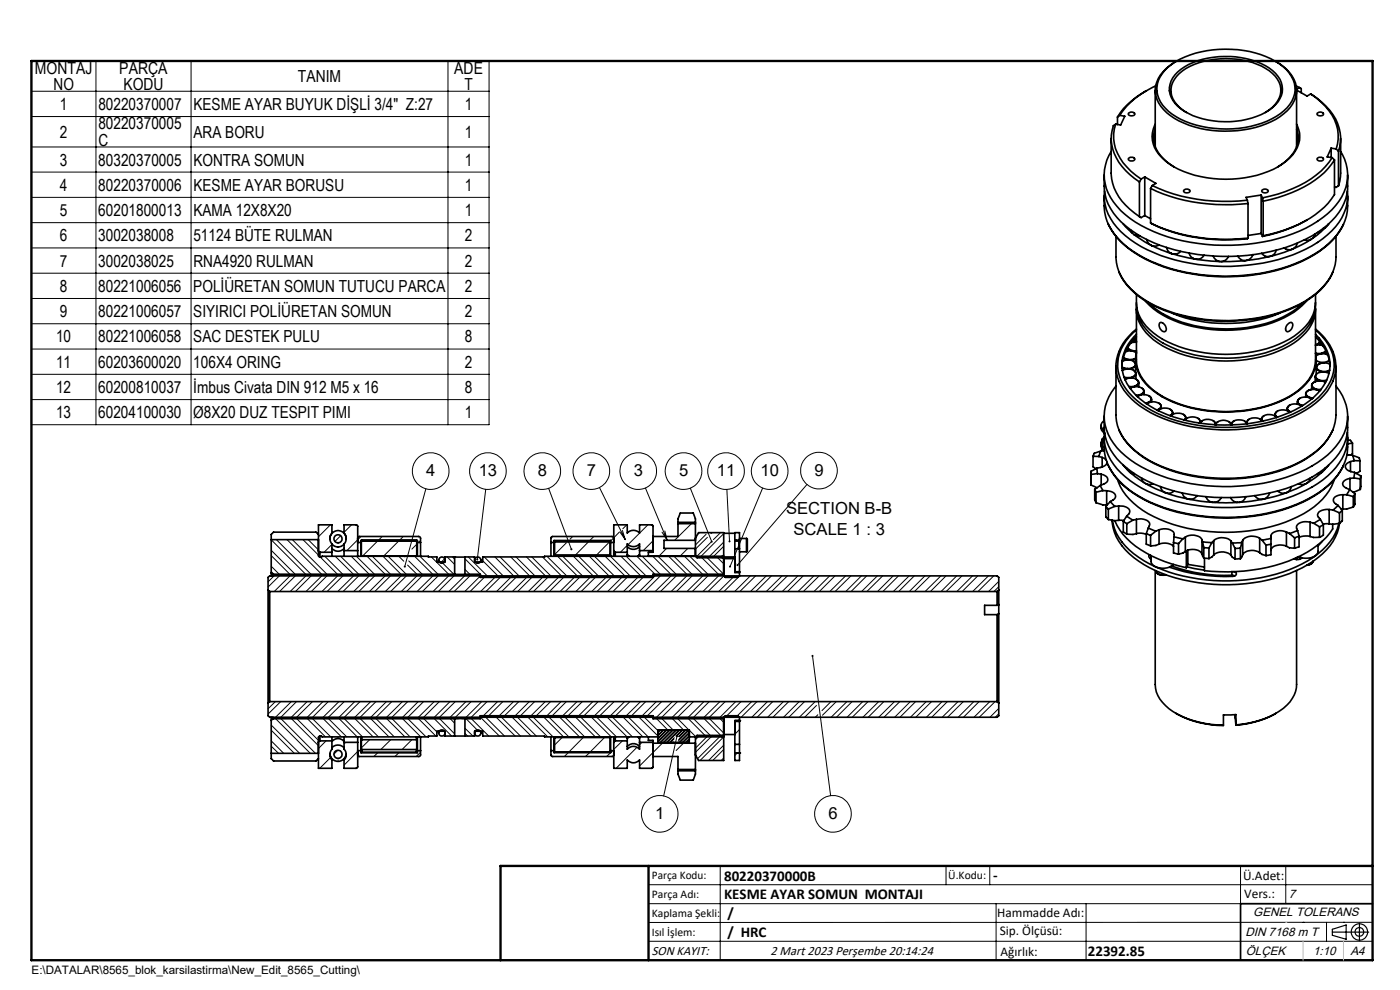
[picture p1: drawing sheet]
<svg xmlns="http://www.w3.org/2000/svg" width="297mm" height="210mm" viewBox="0 0 297 210" stroke-linecap="round" stroke-linejoin="round" font-family="sans-serif">
<g fill="none" stroke="#000" stroke-width=".35">
<path d="M243.2 19.3a16.5 16.5 0 0 0-6.1 5.5M245.1 19.2v11.9M245.1 18.2a17.4 17.4 0 0 0-7.6 6.3M247.8 14.3a19.5 19.5 0 0 1 13.5-3.8 17.9 17.9 0 0 1 11.6 4.3 5.6 5.6 0 0 1-.5 8.7 20.1 20.1 0 0 1-14.8 3.7 16.5 16.5 0 0 1-10.4-4.2 5.6 5.6 0 0 1 .6-8.7zM249.7 12.9a8.3 8.3 0 0 0-4.6 6 7.1 7.1 0 0 0 4.1 6.2 23.1 23.1 0 0 0 22.3-.3 6.7 6.7 0 0 0 3.5-6.5 8.2 8.2 0 0 0-4.6-5.4M249.8 15.3a16.4 16.4 0 0 1 12.3-3.2 13 13 0 0 1 9 4.1 4.6 4.6 0 0 1-1.1 6.6 17.7 17.7 0 0 1-14.8 2.4 9.8 9.8 0 0 1-6.7-4.6 4.6 4.6 0 0 1 1.3-5.3zM275 18.2l.7 .4M275.1 19.2v11.9M275.1 19.1l2.2 1.3 .8-.5M275.7 18.6l.3 .2v.9M275.7 18.6l-.6 .3M278.1 19.9a11.8 11.8 0 0 1 5.8 8.6l-.2 2.1-.2 1"/>
<path d="M278.1 19.9a13.6 13.6 0 0 1 6 7.3 7.8 7.8 0 0 1-.1 4.9M234.2 37.1a11.3 11.3 0 0 0 2 8.1 23.1 23.1 0 0 0 13 7.8 41.3 41.3 0 0 0 27.8-2.3 15.7 15.7 0 0 0 8.5-8.6 13.3 13.3 0 0 0 .4-5M235.7 29.4v7.3a10.9 10.9 0 0 0 5 8.5l1 .8M235.7 32.1a9.4 9.4 0 0 0 1.3 11.7 25.2 25.2 0 0 0 13.9 7.3 41.6 41.6 0 0 0 26.1-2.7 16.9 16.9 0 0 0 8.1-7.6 9 9 0 0 0-.7-8.7M236.7 26.3a8.8 8.8 0 0 0 2.3 9.1l.9 .9 2.2 1.7M236.7 26.3l-.5 .4a9.2 9.2 0 0 0 2.6 9.5l2.9 2.4M237.1 24.8v1.6M237.5 24.5l1.1 .2-.9 1.8-1-.2M237.5 24.5l-.4 .3M239.4 33.6a.72 .72 0 0 1 .7-.3 .72 .72 0 0 1 .6 .6 .72 .72 0 0 1-.7 .3 .72 .72 0 0 1-.6-.6zM239.4 24l.7-.2 .5 .1 .2 .3a.84 .84 0 0 1-1.4 0zM241.7 38.6v7.4"/>
<path d="M242.1 38l-.4 .6M242.9 37.5l2.3 1.4-.8 .5M242.9 37.5l-.8 .5M242.9 37.5v8.2M244.1 40a37.5 37.5 0 0 0 20.7 3.2M244.1 40v7.3M244.4 39.4a37.3 37.3 0 0 0 20.2 3.1M244.4 39.4l-.3 .6M245.1 26.3a5.8 5.8 0 0 0 1.4 7.2 18.6 18.6 0 0 0 12.2 4.5 21.3 21.3 0 0 0 14.2-3.9 6.1 6.1 0 0 0 2.2-7.8M245.1 27.4a6 6 0 0 0 2.4 6.9l1.6 1.1M251.7 23.9a5.4 5.4 0 0 1-3.2-5.7 7.5 7.5 0 0 1 4.9-4.6 18.5 18.5 0 0 1 15.1 .9 5.3 5.3 0 0 1 3.1 5.7 6.6 6.6 0 0 1-3.2 3.7M275.1 27.4a6 6 0 0 1-2.5 6.9l-1.6 1.1"/>
<path d="M279.4 24l.7-.2 .5 .1 .2 .3a.8 .8 0 0 1-1.4 0zM279.4 33.6a.72 .72 0 0 1 .8-.3 .72 .72 0 0 1 .5 .6 .72 .72 0 0 1-.7 .3 .72 .72 0 0 1-.6-.6zM282.4 31.4l1.1 .2M282.4 31.4l-.8 1.9 1 .1M282.4 31.4v2M282.6 33.4a18.5 18.5 0 0 1-9.9 7.2l-4.9 1.4M282.6 33.4l.5 .5M283.1 33.9a19.5 19.5 0 0 1-10.5 7.5l-4.6 1.3M283.1 33.9v7.4a19.3 19.3 0 0 1-10.5 7.5l-4.6 1.2M283.5 31.6l.5 .5M284 32.1v7.3M284 39.4l-.5 .3h-.4"/>
<path d="M284.4 29.4v7.3l-.2 1.7-.2 1M234.2 41.6a11.6 11.6 0 0 0 5 10.9 34.7 34.7 0 0 0 21 6.1 36.5 36.5 0 0 0 19.9-5.5 12.2 12.2 0 0 0 5.8-9.3v-2.2M234.3 40.5a10.6 10.6 0 0 0 4.4 9.5 31 31 0 0 0 17.2 6.3 38.9 38.9 0 0 0 22.4-4.1 15.1 15.1 0 0 0 7.2-8 8.7 8.7 0 0 0 .4-3.7M235.1 47.6a16.5 16.5 0 0 0 7.9 7.4 40.5 40.5 0 0 0 34.6-.3 16.3 16.3 0 0 0 7.4-7M236.7 50.1v4.4a10.6 10.6 0 0 0 5 8.3 31.8 31.8 0 0 0 18.9 5.2 31.1 31.1 0 0 0 18.4-5.6 10.1 10.1 0 0 0 4.4-7.9v-4.4M238.3 47.5l1.9 1.9M239.8 48.7l.2 .5 .6 .6M240.6 49.8l1.2 .2M240.6 49.8l3.5 2.2M242.9 45.7l-.8 .5-.4-.2M242.9 45.7l1.2 .7M243.3 50.8a1.7 1.7 0 0 0 1 1.3"/>
<path d="M244.1 47.3a37.5 37.5 0 0 0 20.7 3.2M244.1 47.3a35.9 35.9 0 0 0 20.5 3.4l.2-.2M244.3 52.1l4.4 1.8M245.9 52a1.72 1.72 0 0 1-1.6 .1M247.5 52.5a1.42 1.42 0 0 0 1 1.3h.1M250.5 53.3a1.72 1.72 0 0 1-1.8 .6M251.1 40.3a.7 .7 0 0 1 .8-.2 .7 .7 0 0 1 .5 .6l-.3 .2h-.6l-.4-.2zM252.2 53.7a2.03 2.03 0 0 0 1.2 1.2l.1 .1M255.4 54.1v.1a1.74 1.74 0 0 1-1.5 .8M257.4 54.3a1.66 1.66 0 0 0 1.3 1.1M260.6 54.4v.1a1.83 1.83 0 0 1-1.4 1M262.6 54.3a1.58 1.58 0 0 0 1.4 1h.1"/>
<path d="M264.6 42.5l.2 .7M264.8 43.2v7.3M265.8 54v.1a1.83 1.83 0 0 1-1.3 1.1M267.5 41.4l-3.2 .5 .3 .6M267.5 41.4l.3 .6M267.5 41.4v8.1M267.5 49.5l-2.7 .4M267.5 49.5l.3 .7M267.7 53.7a1.72 1.72 0 0 0 1.6 .7M267.7 40.3a.7 .7 0 0 1 .8-.2 .7 .7 0 0 1 .5 .6l-.4 .2h-.5l-.4-.2zM267.8 42l.2 .7M268 42.7v7.3"/>
<path d="M268 50l-.2 .2M270.8 53a1.69 1.69 0 0 1-1.2 1.4M272.4 52.6l1 .4 .7-.1M274.3 52.8l-1.8 .7-3.7 1a39.8 39.8 0 0 1-20.1-.6M275.2 51.6a1.8 1.8 0 0 1-.9 1.2M277.3 46.7l-.4 .2a32.9 32.9 0 0 1-9.1 3.3M278.1 50.8l-.8 .2-.6-.1M278.1 50.8l-3.8 2M279 49.6a1.78 1.78 0 0 1-.9 1.2M281.2 48.3l-2.8 2.3M281.8 47.5v.1a1.57 1.57 0 0 1-1.2 .9M281.9 47.5h-.1"/>
<path d="M282.7 57.7a14.5 14.5 0 0 1-7.7 7.3 36.9 36.9 0 0 1-30.3-.2 14.5 14.5 0 0 1-7.3-7M236.7 77.7v10.3a9.7 9.7 0 0 0 4.1 7.6 29.1 29.1 0 0 0 16.6 5.8 34.6 34.6 0 0 0 19.6-4.1 11.7 11.7 0 0 0 6.4-8.7v-10.9M237.4 74.5a8.8 8.8 0 0 0 2.5 10 27.1 27.1 0 0 0 15.9 6.4 35 35 0 0 0 21.2-3.9 11.8 11.8 0 0 0 6.2-7.8 8.1 8.1 0 0 0-.4-4.6M238 77.9l1.2 .4M238.1 76.7a2.27 2.27 0 0 1 2.7 .3 1.04 1.04 0 0 1-1.2 1.2l-.8-.1-.8-.3M238.2 78.6h-.1a2.19 2.19 0 0 1 2.8 .4 1.19 1.19 0 0 1-1.4 1.1l-1.1-.1M238.3 75.8l.4 .4 .7 .1M238.3 75.7a2.17 2.17 0 0 0 2.6 .3M238.8 74.6l1.1-.2 1.2 .4-.2-.1M239.1 73.9v.6M239.2 73.8l.3 .4 .7 .3M239.3 73.7l.2 .3 .7 .4h.9"/>
<path d="M240.3 74.5h.8M240.5 76.6l.4 .5M240.5 78.6a.72 .72 0 0 1 .5 .7 .72 .72 0 0 1-.6 .7l-.7 .2M240.7 71.8l.4 .6M240.9 77.5a1.59 1.59 0 0 1-1.5 .8M240.9 76.1l-1.3 .3M240.9 76.3v2.6M241 79.3v1.1M241.1 69.8a11.3 11.3 0 0 0-3.6 4.6M241.1 62.4a8.9 8.9 0 0 0 4.5 8.9 28.8 28.8 0 0 0 20.4 3.3 18.9 18.9 0 0 0 11.6-6.2 8.4 8.4 0 0 0 1.5-6M241.1 65.3a8 8 0 0 0 3.6 6.8 26.1 26.1 0 0 0 16.8 4.4 25 25 0 0 0 13.9-4.4 8.6 8.6 0 0 0 3.7-6.7M241.1 65.6v10.7a9.6 9.6 0 0 0 5.5 7.8 29.7 29.7 0 0 0 26.9 0 10.3 10.3 0 0 0 5.5-6.9l.1-11.6"/>
<path d="M241.1 74.9a7.8 7.8 0 0 0 3.5 7.9 25.9 25.9 0 0 0 17 4.5 23.7 23.7 0 0 0 14.8-5.2 7.7 7.7 0 0 0 2.7-7.2M241.1 70.9a8.3 8.3 0 0 0-.8 12.1 21.1 21.1 0 0 0 11.5 6.2 34.6 34.6 0 0 0 23.9-2.8 12.3 12.3 0 0 0 6.3-7.4 8.8 8.8 0 0 0-2.9-8.1M241.1 71.5a9 9 0 0 0-3.1 6.5M241.1 72.6l-1.2 .1M241.1 72.5l-.5-.6v.7M241.1 70a9.1 9.1 0 0 0-3.6 9.7 14.3 14.3 0 0 0 8 8 36.7 36.7 0 0 0 30.1-.5 13.7 13.7 0 0 0 7-7.3 8.7 8.7 0 0 0-2.7-9.2l-.8-.7M242.9 63.8a19.8 19.8 0 0 0 12.7 5.9 28.7 28.7 0 0 0 18.9-3.5l2.7-2.4M246 68.5a1.15 1.15 0 0 1 1.2 .4 1.15 1.15 0 0 1 .2 1.2 .73 .73 0 0 1-.8 .2 .73 .73 0 0 1-.5-.6l-.2-.7zM271.5 66.4a30.8 30.8 0 0 1-22.8 .1M273.3 68.7l.7-.3a1.17 1.17 0 0 1 .1 1.3 1.17 1.17 0 0 1-1.2 .6l-.2-.7zM276.5 64.2a21.5 21.5 0 0 1-13.4 5.4 26.8 26.8 0 0 1-17.8-4l-1.6-1.4M279 79.9v1.1"/>
<path d="M279 64.3a8.6 8.6 0 0 1-4 7.4 25.6 25.6 0 0 1-16.2 4.2 23.8 23.8 0 0 1-14.4-4.7 8.7 8.7 0 0 1-3.3-6.8M279 79.7a1.51 1.51 0 0 0 2.2 1.1l.2-.1M279.1 69.8l1.9 1.8 1.1 1.6 .7 1.3M279.1 71.5a9.3 9.3 0 0 1 3.1 6.2M279.2 78a1.95 1.95 0 0 0 2.8 .6M279.2 76.3v3.1M280 72.4l-.4 .5-.5 .3M280 73.2v-.7a1.17 1.17 0 0 1-.9 .7h.5l1 .1M280.9 77h-.2a1.44 1.44 0 0 0-1.5 .9M280.9 77h-.4a.93 .93 0 0 0-1.1 1.2 2.28 2.28 0 0 0 2.7 .3M280.9 77l.8 .1 .4 .2M281.3 74.4l-.5 .3-.7 .3-1-.1"/>
<path d="M281.3 74.5l-.7 .5h-1.5M281.4 74.6v.6M281.7 75.3a2.22 2.22 0 0 0-2.5 .2M281.9 79.2a2.03 2.03 0 0 0-2.8 .6 1.71 1.71 0 0 0 2.3 .8M282 76.4a2.36 2.36 0 0 1-2.8 0M231.9 96.8v2.2l.6 .4M231.9 96.8h1.2M232.7 99.3l.1 1.2M232.7 99.3l-1.3 .7M233.1 96.8l.7 .2M233.5 95.7l-.4 1.1M233.5 95.7l-1.4 .5-.2 .6"/>
<path d="M233.6 90.2a1.46 1.46 0 0 0 .7 1.7v.2M233.6 94v.6l.3 .6M233.8 97l.9 .6M233.8 97v2.1M233.9 93.3a1 1 0 0 0 0 1.4M233.9 93.1v2.2l.3 .3M233.9 93.1l.3 .1M234.2 89.2a1.13 1.13 0 0 0-.6 1.1 1.13 1.13 0 0 0 .7 1M234.2 88.3a11.8 11.8 0 0 0 5.6 11.6 34.4 34.4 0 0 0 19.6 5.6 35.2 35.2 0 0 0 21.2-5.8 12.2 12.2 0 0 0 5.3-8.4v-3M234.2 92.8a11.2 11.2 0 0 0 4.1 10 30.7 30.7 0 0 0 16.8 6.7 38.9 38.9 0 0 0 23.8-4.5 13.2 13.2 0 0 0 6.9-9l.1-3.2M234.2 92.7l-.3 .4M234.3 95.6l-.8 .1"/>
<path d="M234.3 91.7a10.7 10.7 0 0 0 4.5 9.5 30.2 30.2 0 0 0 15.4 6.1 39.7 39.7 0 0 0 24.1-4 14.1 14.1 0 0 0 7.4-8.9l.2-2.7M234.8 98.1a1.93 1.93 0 0 1-2.1 1.2M235.2 98.8a17.5 17.5 0 0 0 9 7.9 40.8 40.8 0 0 0 33.4-.8 16.8 16.8 0 0 0 7.4-7M236.7 81.9a9.5 9.5 0 0 0 .3 13.1 27.4 27.4 0 0 0 15.6 7.6 40.4 40.4 0 0 0 25.7-3.8 14.1 14.1 0 0 0 7.4-8.9 9.7 9.7 0 0 0-2.3-8M237.4 91.3a14.6 14.6 0 0 0 7.4 7 36.8 36.8 0 0 0 30.3 .2 15 15 0 0 0 7.6-7.2M238.3 98.7l.9 1M238.5 80.1l1 .1M238.8 80.5h-.1a2.01 2.01 0 0 1 2.8 .6 1.54 1.54 0 0 1-2 .9M239 99.3a1.73 1.73 0 0 0 1.6 1.2M239.7 82.4a2.15 2.15 0 0 1 2.9 .4 1.11 1.11 0 0 1-1.3 1h-.3M239.9 82.3l-.2 .1M241.1 80.5a.76 .76 0 0 1 .5 .8 .76 .76 0 0 1-.7 .6l-.3 .1"/>
<path d="M241.5 84l-.2 .1a2.2 2.2 0 0 1 2.8 .2 .89 .89 0 0 1-1 1.2h-.1M241.6 81.2v.8M242.2 82.3a.71 .71 0 0 1 .5 .7 .71 .71 0 0 1-.5 .7l-1.1 .3M242.7 83v.7M243.5 85.5l-.2 .2a2.2 2.2 0 0 1 2.9 .2 .87 .87 0 0 1-.7 1.1M243.8 84l.1 .1a.72 .72 0 0 1 .4 .7 .72 .72 0 0 1-.7 .6l-.5 .2M244.3 84.7v.6M245.9 85.5a.79 .79 0 0 1 .4 .9 .79 .79 0 0 1-.7 .6M246 86.8l-.3 .3a2.1 2.1 0 0 1 3 .2 .76 .76 0 0 1-.5 .9M246.3 86.2v.5M248.3 86.8v.1a.7 .7 0 0 1 .5 .7 .7 .7 0 0 1-.5 .6M248.4 88.3a2.16 2.16 0 0 1 3.1 0v.5l-.3 .3"/>
<path d="M248.8 87.6v.3l-.4 .3M251.1 87.9l.1 .1a.7 .7 0 0 1 .1 1.1M251.4 89.1a2.03 2.03 0 0 1 3.1 .1l-.1 .5M251.6 88.6v.3M251.8 88.7l-.4 .4M254.1 88.7a.76 .76 0 0 1 .4 1M254.6 89.8a1.95 1.95 0 0 1 3.2 0v.3M254.6 89.4v.2M255.1 89.2l-.5 .6M257.4 89.2l.3 .3 .1 .6M257.9 89.9v.2M258 90.1a1.81 1.81 0 0 1 2.9-.5l.2 .6"/>
<path d="M258.4 89.5l-.4 .3-.1 .3M260.7 89.5l.4 .3 .1 .4M261.7 89.4l-.4 .4-.1 .4v-.2M264.1 89.4l.4 .5M264.5 89.9a1.93 1.93 0 0 0-3.2-.2v.4M264.5 89.6v.2M265 88.9a.71 .71 0 0 0-.4 1M267.6 88.9v.2M267.7 89.4a1.95 1.95 0 0 0-3.1 .1l.1 .4M268.1 88.2l-.1 .1a.68 .68 0 0 0-.2 1.1l-.5-.5M270.4 88.2l.4 .3M270.5 87.9v.4"/>
<path d="M270.8 88.6a2.09 2.09 0 0 0-3.1 0l.2 .7M271 87.2a.71 .71 0 0 0-.5 .6 .71 .71 0 0 0 .4 .7M273 86.7v.4M273.3 87.2l.3 .3M273.6 86l-.2 .1a.76 .76 0 0 0-.3 .8 .76 .76 0 0 0 .6 .5M273.6 87.5a2.05 2.05 0 0 0-3.1 .3l.2 .5 .3 .2M275.2 85.2v.5M275.8 84.5h-.1a.84 .84 0 0 0-.4 1 .84 .84 0 0 0 1 .6M275.9 86l.3 .2M276.1 86.2a2.07 2.07 0 0 0-2.9 .3 .78 .78 0 0 0 .6 .9M277 83.5v.7M277.9 84.4l.4 .2a2.34 2.34 0 0 0-2.9 .3 .92 .92 0 0 0 1 1.1"/>
<path d="M278.3 81.8v.8M279.4 82.7h-1.4a.85 .85 0 0 0-1 .7 .85 .85 0 0 0 .8 1l.6 .1M280 83a1.94 1.94 0 0 0-2.9 .4 1.22 1.22 0 0 0 1.4 1M280.4 80.8h-1a.88 .88 0 0 0-1 .5 .88 .88 0 0 0 .2 1l.7 .3 .9 .1M280.4 80.8a1.56 1.56 0 0 0-2.1 .9 1.54 1.54 0 0 0 1.9 .9M280.4 80.8l.8 .3M281.1 99.3a1.73 1.73 0 0 1-1.6 1.2M281.9 98.7l-1 1M285.7 96.4l1.2 .2M285.9 93.3l.6 .1 .4 .6M286.5 97.9a.99 .99 0 0 0-1 .7 .99 .99 0 0 0 .3 1.1l1.6 .5M286.5 97.9v2.1"/>
<path d="M286.9 94v2.3l-.3 .2M286.9 94l-1 .1M286.9 96.6l.3 1.1M286.9 96.6l1.5 .5 .1 .6M287.2 97.7l-.7 .2M287.2 97.7h1.3M288.5 97.7v2.3l-.7 .4M57.5 114.5h10.1M67.6 116.8v.2l.3 .1M67.6 113.4l-.6-.5h-9l-.5 .5v8.1M67.9 118.1l.5-.1h22.5v.1h1.8v1.1h1.7v-1.1h2M67.9 117.1v1"/>
<path d="M67.9 117.1h2.5M70.4 115.4a1.68 1.68 0 0 0 2.6 0M70.4 113.1a1.68 1.68 0 0 1 2.6 0M70.4 116.3a1.68 1.68 0 0 0 2.6 0M70.4 117.1v.9M70.4 113.1a1.76 1.76 0 0 0 0 2.3M70.4 113.1l-.3 .5-.1 .7M70.4 113.1h.1M70.4 113.1v-1.8h-2.8v6.6l.3 .2M70.4 115.4v1.7M73 113.1v-1.8l2.8 .1 .1 5.4M73 116.8v1.2"/>
<path d="M73 113.1a1.66 1.66 0 0 1 0 2.3M73 113.1l.4 .7v.5M73 113.1h.1M73 116.8h2.9M73 115.4v1.4M75.9 114.2l.1-.3 .2-.1h12.6l.4 .3v1M75.9 116.8v1.2M75.9 115.1h.7M76.6 115.1v2.9M76.6 115.1v-.5h11.9v.5M76.7 117.9v.1M76.7 117.9h.1"/>
<path d="M76.7 114.6v3.4M76.7 114.7v.1M76.7 114.6v.1M76.7 117.9h11.7M88.4 114.6v3.4M88.4 117.9h.1M88.4 114.7v.1M88.4 114.6v.1M88.5 115.1v2.9M88.5 115.1h.7M89.2 115.1v2.9M93.1 118.8v.4"/>
<path d="M96.4 118.1h2.2M96.4 118.1v3.7M98.6 118.1h2.1v1.1h1.7v-1.1l50.8-.1 .3 .3M98.6 118.1v3.7M102 118.8v.4M116.9 115.1v2.9M116.9 115.1h.6M117.5 115.1v2.9M117.5 115.1v-.5h12v.5M117.7 117.6v.1M117.7 117.6v.4M117.7 114.8v.2"/>
<path d="M117.7 115v2.6M117.7 117.7v.3M117.7 114.8h11.7M117.7 115h11.7M117.7 117.7h11.7M129.4 114.8v.2M129.4 115v2.6M129.4 117.7v.3M129.4 117.6v.1M129.4 117.6v.4M129.5 115.1v2.9M129.5 115.1h.7"/>
<path d="M130.2 114.2l-.1-.3-.2-.1h-12.7l-.3 .3v1M130.2 116.8l.3 .3M130.2 116.8v1.2M130.2 116.8v-5.5h2.9v1.8a1.79 1.79 0 0 1 2.6 0v-1.8h2.6l.2 .2v5.6h-1v.9M130.5 117.1v.9M130.5 117.1h2.6M133.1 115.9a1.75 1.75 0 0 0 2.6 0M133.1 117.6l.4 .4M133.1 117.1v.9M133.3 117.9l-.1 .1M135.4 117.9l.2 .1M135.7 117.6l-.4 .4"/>
<path d="M135.7 116.8v1.2M135.7 116.8v-1.4a1.79 1.79 0 0 1-2.6 0v1.7M135.7 116.8h2.8M138.5 113.8h5.3v-3.7l.5-1.3h2.8l.4 1.3v7.9l.4 .3h5.3l.3-.3M143.8 111.1h3.7M143.8 110.8h3.7M147.5 114.2l.7-1.2h5.3v5M147.5 114.6h-6.6v1.7h6.6M153.5 118v.3M153.5 113.1h2.4M153.5 118.1h2.4M153.5 118.5h2.4"/>
<path d="M155.9 114.6h.1M155.9 114.6v-1.6h1v3.4M155.9 114.6v1.8M155.9 114.8h.9M155.9 116.4v5.1h1M155.9 116.4h1M155.9 114.6h1M156.8 114.8v1.6M156.9 114.8h-.1M156.9 114.2h1.5M156.9 117h1.5M156.9 116.4v5.8l-.4 .3h-2.6l-.4-.3v-3.9"/>
<path d="M158.4 114.2l.1 .1v2.6l-.1 .1M158.4 114.2v2.8M231.4 100v.6l1.4-.1M231.4 102.2v.7M231.4 102.9l1.3 .6M231.4 100v2.9M232.2 103.8l.3 .6M232.2 103.8v2.2l.3 .6M232.5 106.6l1.5 .5h.8M232.5 104.4v2.2M232.8 100.5l.8 .1M233.4 103l.6 1.1"/>
<path d="M233.4 103l-1.2 .8M233.6 100.6a1.14 1.14 0 0 1 1.1 .5 1.14 1.14 0 0 1 .1 1.2l-1.4 .7M233.6 100.6v2.3M234 104.1h.8M234 104.1l-1.5 .3M234.6 107.4l.5 .6M234.6 107.4v2.2l.5 .6M234.8 104.1a1.72 1.72 0 0 1 1.9 1.2 1.44 1.44 0 0 1-1.2 1.1M234.8 104.1v3M234.8 107.1h.1M235.1 110.2l1.4 .2M235.1 108v2.2"/>
<path d="M235.5 106.4l1 1M235.5 106.4l-.9 1M235.9 110.3a11.4 11.4 0 0 0 5.6 8.7 34.7 34.7 0 0 0 21.1 5 31.1 31.1 0 0 0 17-5.7 11.1 11.1 0 0 0 4.6-7.3M236 110.4a12.6 12.6 0 0 0 6.7 8.5 37 37 0 0 0 23.2 3.9 28.2 28.2 0 0 0 14.7-6.1 10.6 10.6 0 0 0 3.4-5.7M236.5 110.4a15.1 15.1 0 0 0 7.9 7.6 30.3 30.3 0 0 0 7.3 2.4M236.5 107.4l-1.4 .6M237.3 107.3a2.28 2.28 0 0 1 2.3 .9 1.19 1.19 0 0 1-.6 1.3M237.3 110.4h1.1M237.3 107.3l-.8 .1M237.3 107.3v3.1M237.3 110.4h-.8M238.3 110.6l.7 .5"/>
<path d="M238.3 110.6v2.2l.7 .5M239 109.5l1.3 .8M239 109.5l-.7 1.1M239 111.1v2.2M239.8 100.3l3.1 2.2M240.3 110.3l-1.3 .8M241.1 110.2a2.57 2.57 0 0 1 2.8 .8v.3l-.3 .7M241.1 113.2a3.2 3.2 0 0 1 2.1 .1M241.1 110.2v3M241.1 110.2l-.8 .1M241.1 113.2l-.8 .2-1.3-.1M242.2 101.4l.3 .8 .6 .4"/>
<path d="M243.1 102.6a1.68 1.68 0 0 0 1.6 0M243.1 102.6l2 1 2.3 1M243.2 113.2l.9 .4M243.2 113.2v2.2l.9 .4M243.6 112l1.6 .7M243.6 112l-.4 1.2M243.9 117.7l-.1 .1a.51 .51 0 0 0 .4 .7M244.1 113.6v2.2M244.2 117.9v1.2a1.97 1.97 0 0 0 2.3 1.4h.5a2.7 2.7 0 0 0 1.9-.8M244.2 118.4l-.3 .1M245.2 112.7l-1.1 .9M245.9 112.4a2.61 2.61 0 0 1 3.2 .7v.8"/>
<path d="M245.9 115.4a2.72 2.72 0 0 1 3.1 .5M245.9 112.4l-.7 .3M245.9 112.4v3M245.9 115.4l-.7 .3-1.1 .1M246.2 103.2l.2 .6 .8 .7M247.4 104.6l2.2 .7 5.1 1 4.1 .3h4.1a35.1 35.1 0 0 0 9.9-2M247.4 104.6h.1M249 115.1l1 .2M249 115.1v2.2l1 .2M249.1 113.9l1.8 .4M249.1 113.9l-.1 1.2M249.1 104.1a1.67 1.67 0 0 1-1.7 .5"/>
<path d="M250 115.3v2.2M250.8 104.6l.3 .7 .9 .6M250.9 114.3l-.9 1M251.5 113.9a2.66 2.66 0 0 1 3.5 .6M251.5 117a2.66 2.66 0 0 1 3.5 .5M251.5 113.9l-.6 .4M251.5 113.9v3.1M251.5 117l-.6 .3-.9 .2M251.7 116.8v3.6M252 116.7v3M252 119.7l3.5 .6M252 119.7l-.3 .7"/>
<path d="M254 105.1a1.66 1.66 0 0 1-1.7 .8M255 114.5l.1 .5M255 117.5l.4 .9M255 114.5v3M255.1 115l2 .1M255.1 115l.3 1.2M255.4 116.2h1.1M255.4 118.4l1.1 .1M255.4 116.2v2.2M255.8 105.4l.4 .6 1 .6M256.5 116.2v2.3M257.1 115.1l-.6 1.1"/>
<path d="M257.5 114.7a2.78 2.78 0 0 1 3.6 .1M257.5 117.7a2.78 2.78 0 0 1 3.6 .1M257.5 114.7l-.4 .4M257.5 117.7l-1 .8M257.5 114.7v3M259.1 105.5a1.66 1.66 0 0 1-1.5 1.1M261.1 105.5l.6 .8 .8 .3M261.1 114.8v3M261.1 114.8l.3 .4M261.1 117.8l.3 .4 .6 .4M261.4 115.2l.6 1.1M262 116.3v2.3"/>
<path d="M263.1 116.3h-1.1M263.1 118.5l-1.1 .1M263.1 116.3v2.2M263.5 115.1l-2.1 .1M263.5 115.1l-.4 1.2M263.6 114.6l-.1 .5M263.6 117.6l-.5 .9M263.6 114.6v3M264.3 105.4a1.77 1.77 0 0 1-1.3 1.2M266.2 105.1l.6 .6 1 .2M267.2 114.2a2.79 2.79 0 0 0-3.6 .4M267.2 117.2a2.79 2.79 0 0 0-3.6 .4"/>
<path d="M267.2 114.2l.5 .4M267.2 114.2v3M267.2 117.2l.5 .4 .9 .3M267.7 114.6l.9 1M268.6 115.6v2.3M269.3 104.6a2.03 2.03 0 0 1-1.1 1.3M269.6 114.2l-1.9 .4M269.6 115.4l-1 .2M271 104.1l.2 .2a1.77 1.77 0 0 0 1.5 .3M272.7 104.6h.1M272.9 112.8a2.71 2.71 0 0 0-3.2 .6l-.1 4.3-1 .2M272.9 115.9a2.71 2.71 0 0 0-3.2 .6l-.1 .3"/>
<path d="M272.9 112.8l.6 .4M272.9 112.8v3.1M272.9 115.9l.6 .3 1.1 .1M273 104.5l-.2 .1M273.5 113.2l1.1 .9M274 103.2a1.78 1.78 0 0 1-1 1.3M274.6 114.1v2.2M275.1 118.3v.4M275.3 112.6l-1.8 .6M275.3 112.6l.3 1.1M275.6 113.7l-1 .4M275.6 113.7v2.3l-1 .3"/>
<path d="M275.7 118.2v.4M275.9 118.2l.3 .2M276.3 118.3l-.7 .4-1.1-.2M277 102.6l-1.9 1-2.1 .9M277.4 119.8a1.16 1.16 0 0 0 1.1-.7 1.21 1.21 0 0 1-1.3 .8M277.9 110.8a2.25 2.25 0 0 0-2.9 1l.3 .8M277.9 113.8l-1.4-.1-.9 .3M277.9 110.8l.8 .2M277.9 110.8v3M277.9 113.8l.8 .2h1.2M278 101.4a1.76 1.76 0 0 1-2.5 1.2M278.7 111l1.2 .8"/>
<path d="M279.6 115.6v1.5a2.83 2.83 0 0 1-3.6 1.2l-.5-.2-.9 .5M279.9 111.8v2.2M280.1 110.2l-1.4 .8M280.1 110.2l.6 1.1M280.4 100.3l-3.1 2.2M280.5 114.8l-.9 1M280.7 111.3l-.8 .5M280.7 111.3v2.2l-.8 .5M282 108.1h-1a1.26 1.26 0 0 0-1.5 1.4l.6 .7M282 111.1l-1.3 .1M282 108.1l.8 .1M282 108.1v3"/>
<path d="M282.7 111.2v1a19.9 19.9 0 0 1-10.8 7.3 39.7 39.7 0 0 1-16.4 1.6v-2.7M282.8 108.2l1.4 .6M283.1 101.8a13.9 13.9 0 0 1-7.8 7.8 36.6 36.6 0 0 1-31.7-.6 13.6 13.6 0 0 1-6.5-7.2M283.8 107.2l-1 1M283.8 107.2l1 1M284.2 111l-1.4 .2-.8-.1M284.2 108.8v2.2M284.8 108.2l-.6 .6M284.8 108.2v2.3l-.6 .5M284.9 104.9l-.6 .1a1.18 1.18 0 0 0-1.3 1.6l.8 .6M284.9 104.9h.8M284.9 104.9v3.1"/>
<path d="M285.7 104.9l1.4 .4M286.3 103.8l-.6 1.1M286.3 103.8l1.1 .9M286.4 101.5a1.38 1.38 0 0 0-1.5 1.3 2.05 2.05 0 0 0 1.4 1M286.4 101.5v2.4M287.1 107.6l-1.4 .4h-1.2M287.1 105.3v2.3M287.2 101.4l-.8 .1M287.2 101.4l1.4 .2M287.4 100.2l-.2 1.2M287.4 100.2l1.3 .8M287.4 104.7l-.3 .6"/>
<path d="M287.4 104.7v2.3l-.3 .6M288.6 103.8l-1.5 .6M288.6 101.6v2.2M288.7 101l-.1 .6M288.7 101l-.1 2.8M56.9 125.2v23.9M56.9 125.2v-2.7l.3-.3h154.3l.4 .3v2.7M56.9 125.2l.3 .3M57.2 125.5v23.3M57.2 125.5h154.3M57.5 121.5v.7M57.5 121.5l.4 .3"/>
<path d="M57.9 121.8v.4M57.9 121.8h38.5M96.4 121.8h2.2M98.6 121.8h3.3v.7h36.6v-.7h15M155.9 121.3h1M156.9 121.3h.1M211.5 128.4h-2.6v2h2.6M211.5 130.4v18.4M211.5 125.5v2.9M211.7 128.3l.2 .1v1.8M211.9 130.2v18.9M211.9 125.2v3l-.4 .2"/>
<path d="M211.9 130.2l-.4 .2M211.9 125.2l-.4 .3M245.1 121v24.2a6.6 6.6 0 0 0 2.9 5.1 20 20 0 0 0 11.5 3.5M245.3 121.1a1.46 1.46 0 0 0 2.1 .8M245.3 121.1a1.41 1.41 0 0 0 1.9 .8M245.3 121.1h.1M248.1 120.3a35.3 35.3 0 0 0 13.7 1.9l.5-.3v-.2l-.6-.5M248.6 120a31.9 31.9 0 0 0 12.7 2M251.7 120.2l3.8 .8M261.3 122l.6 .2M261.3 121.2v.8M275.1 121v24.2a7.5 7.5 0 0 1-4.6 6.2 20.9 20.9 0 0 1-8.3 2.4"/>
<path d="M56.9 149.1v2.7l.3 .3h154.3l.4-.3v-2.7M57.2 148.8l-.3 .3M57.2 148.8h154.3M57.5 152.1v.7M57.5 152.8v8.1l.5 .5h9l.6-.5M57.5 159.8h10.1M57.9 152.1v.4M57.9 152.5h38.5M57.9 152.5l-.4 .3M67.9 157.2l-.3 .3M67.9 156.1l.5 .2h22.5v-.2h1.8v-1h1.7v1h2M67.9 156.1l-.3 .2v6.7h2.8v-1.8"/>
<path d="M67.9 156.1v1.1M67.9 157.2h2.5M70 159.9a1.72 1.72 0 0 0 1.6 1.6 1.72 1.72 0 0 0 1.8-1.5M70.4 158.6a1.75 1.75 0 0 1 2.6 0M70.4 157.3a1.68 1.68 0 0 1 2.6 0M70.4 156.3v.9M70.4 157.2v1.7a1.76 1.76 0 0 0 0 2.3M70.4 157.1l.1 .1M73 156.3v1.2M73 157.5v1.4a1.66 1.66 0 0 1 0 2.3M73 157.1v.1M73 157.5h2.9"/>
<path d="M75.9 157.5v5.2l-.2 .2-2.7 .1v-1.8M75.9 156.3v1.2M75.9 159.2h.7M76.6 156.3v2.9M76.6 159.2v.5h11.9v-.5M76.7 156.3h.1M76.7 158.9v.7M76.7 158.9v.1M76.7 156.3v.7M76.7 157v1.9M76.7 156.9v.1M76.7 159v.6"/>
<path d="M76.7 156.3v.6M76.7 159.6h11.7M76.7 156.9h11.7M76.7 159h11.7M88.4 156.9v.1M88.4 159v.6M88.4 156.3v.6M88.4 156.3h.1M88.4 158.9v.7M88.4 158.9v.1M88.4 156.3v.7M88.4 157v1.9"/>
<path d="M88.5 156.3v2.9M88.5 159.2h.7M89.2 159.2v1l-.3 .3h-12.7l-.3-.4M89.2 156.3v2.9M93.1 155.1v.4M96.4 152.5h2.2M96.4 156.1h2.2M96.4 152.5v3.6M98.6 152.5h3.3v-.7h36.6v.7h15M98.6 156.1h2.1v-1h1.7v1h13.1v.2h24.1M98.6 152.5v3.6M102 155.1v.4"/>
<path d="M116.9 159.2v1l.3 .3h12.7l.3-.4M116.9 156.3v2.9M116.9 159.2h.6M117.5 156.3v2.9M117.5 159.2v.5h12v-.5M117.7 159.4v.1M117.7 156.3v.3M117.7 156.6v2.8M117.7 156.4v.2M117.7 156.3v.1M117.7 159.5h.1M117.7 159.5h11.7"/>
<path d="M117.7 156.4h11.7M129.4 156.4v.2M129.4 156.3v.1M129.4 159.5h.1M129.4 159.4v.1M129.4 156.3v.3M129.4 156.6v2.8M129.5 156.3v2.9M129.5 159.2h.7M130.2 157.5v5.5h2.9v-1.8a1.72 1.72 0 0 0 2.6 0v1.8h2.6l.2-.2v-5.3M130.2 156.3v1.2M130.5 157.2l-.3 .3"/>
<path d="M130.5 156.3v.9M130.5 157.2h2.6M133.1 158.3a1.75 1.75 0 0 1 2.6 0M133.1 157.2v1.7a1.72 1.72 0 0 1 2.6 0v-1.4M133.1 156.3v.9M133.2 156.3l.1 .1M133.5 156.3l-.4 .3M135.3 156.3l.4 .3M135.6 156.3l-.2 .1M135.7 156.3v1.2M135.7 157.5h2.8M137.5 156.3v.7h1v.5"/>
<path d="M138.5 157.6h9M139.6 154.8h6.6v2.7h-6.6zM153.5 156v.3M153.5 156.3l-.3-.3h-5.3l-.4 .3v7.9l-.4 1.3h-2.8l-.5-1.3v-3.7h-5.3M153.5 155.8h2.4M153.5 156.3v5h-5.3l-.7-1.1M153.5 156l-.3 .3h-7M155.9 157.9v1.7M155.9 159.7h.1M155.9 159.7v1.6h1v-1.6M155.9 153h1M155.9 159.7h1"/>
<path d="M156.9 152.9h.1M156.9 152.9v.1M156.9 157.9v1.7M156.9 159.7h.1M156.9 152.9v-.8l-.4-.3h-2.6l-.4 .3v3.9M156.9 152.9h-1v5h1v-4.9M211.5 148.8l.4 .3M249.4 151.3a19.1 19.1 0 0 0 10.1 2.5M259.5 153.8v-2.1l2.7-.1v2.2M262 151.6l.2 2.2M270.7 151.3a18.6 18.6 0 0 1-8.5 2.5M70.4 160.9v.3"/>
<path d="M73 160.9v.3M143.8 163.2h3.7M143.8 163.5h3.7M291.2 191.7h-28v12"/>
<circle cx="71.7" cy="114.3" r=".86"/>
<circle cx="93.7" cy="118.8" r=".67"/>
<circle cx="101.3" cy="118.8" r=".68"/>
<circle cx="93.7" cy="155.5" r=".67"/>
<circle cx="101.3" cy="155.5" r=".68"/>
<circle cx="71.7" cy="160" r=".87"/>
</g>
<g fill="none" stroke="#000" stroke-width=".21">
<path d="M6.7 12.9h97.1v77.2h-97.1zM6.7 19.4h97.1M20.4 12.9v77.2M40.5 12.9v77.2M95 12.9v77.2M6.7 24.7h97.1M6.7 31.2h97.1M6.7 36.5h97.1M6.7 41.9h97.1M6.7 47.2h97.1M6.7 52.6h97.1M6.7 58h97.1"/>
<path d="M6.7 63.3h97.1M6.7 68.7h97.1M6.7 74h97.1M6.7 79.4h97.1M6.7 84.8h97.1M57.5 117.9l4 3.9M57.5 114.5l7.3 7.3M57.5 116.7l5.1 5.1M58.6 114.5l7.4 7.3M60.9 114.5l7.3 7.3M62 114.5l7.4 7.3M64.3 114.5l3.3 3.2"/>
<path d="M65.4 114.5l2.2 2.2M67.9 118.1l3.7 3.7M68.9 118l3.8 3.8M70.1 111.3l-2.5 2.6M70.4 115.5l-1.6 1.6M71.1 118l3.9 3.8M72.2 118l3.9 3.8M72.3 113.6l-1.3 1.3M74.5 118l3.8 3.8M74.6 111.3l-1.6 1.6M75.6 118l3.8 3.8M76.6 113.8l-3 3"/>
<path d="M77.9 118l3.8 3.8M79 118l3.8 3.8M80.2 114.7l-3.3 3.2M81.1 113.8l-.8 .8M81.2 118l3.9 3.8M82.3 118l3.9 3.8M84.6 118l1.1 1.1M84.7 114.7l-3.3 3.2M85.5 113.8l-.8 .8M85.7 118l.2 .1M86 117.9h-.1M86.5 119.9l1.9 1.9"/>
<path d="M86.7 119l2.9 2.8M87.9 118l3.9 3.8M88.4 115.5l-1 1M89.1 118l3.8 3.8M89.2 114.6l-.4 .5M90.3 103.7l-4.4 16.5M91.5 118.1l3.7 3.7M92.6 118.1l.1 .1M93.7 119.2l2.6 2.6M94.3 118.5l-.8 .9M94.9 118.1l1.5 1.6M96 118.1l.4 .5"/>
<path d="M98.6 118.5l4 4M99.3 118.1l4.4 4.4M102.4 118.9l3.5 3.6M102.7 118.1l4.4 4.4M103 103.8l-1.8 14.9M105 118.1l4.3 4.4M106.1 118.1l4.3 4.4M108.3 118.1l4.4 4.4M109.5 118.1l4.3 4.4M111.7 118.1l4.3 4.4M112.8 118.1l4.4 4.4M115.1 118.1l4.3 4.4"/>
<path d="M116 118l4.5 4.5M116.4 103.6l4.8 12.9M118.3 118l4.5 4.5M119.4 118l4.5 4.5M120.2 115.1l-2.5 2.5M121.5 113.8l-.6 .6M121.6 118l4.6 4.5M122.8 118l4.4 4.5M124.8 115l-2.7 2.7M125 118l4.5 4.5M126 113.8l-.9 .8M126.1 118l4.5 4.5"/>
<path d="M127.2 103.4l5.4 11.1M128.4 118l4.5 4.5M129.3 115l-2.7 2.7M129.5 118l4.5 4.5M131.3 112.9l-1.8 1.9M131.5 112.8l1.1 1.7M131.7 118l4.5 4.5M132 112.5l.6 2M132.9 118l4.5 4.5M133 111.3l-.9 .9M133.1 115.7l-1.5 1.4M135.1 118l3.9 3.8"/>
<path d="M136.2 118l3.9 3.8M136.9 103.5l4.6 11.1M137.4 111.3l-4.2 4.2M138.5 118l3.8 3.8M138.5 114.7l-2 2.1M139.6 118l3.8 3.8M140.4 112.9l1.1 1.7M141 112.6l.5 2M141.4 116.3l-1.6 1.7M141.9 118l3.8 3.8M143 118l3.8 3.8M145.2 118l3.8 3.8"/>
<path d="M145.9 116.3l-1.6 1.7M146.3 118l3.9 3.8M146.4 103.5l4.6 11.4M146.7 111.1l-3.6 3.5M148.4 113l-.4 .3M148.6 118l3.8 3.8M149.7 118l3.8 3.8M149.8 113.3l-2.3 2.3M150.1 114l-2.6 2.5M150.9 114.9l-3.2 3.2M151.1 113l-.3 .2M151.9 118l1.6 1.6"/>
<path d="M152.9 113l-1.6 1.5M153.1 118l.4 .5M153.5 115l-3.3 3.3M153.5 117.7l-.6 .6M153.5 113.2l-5.1 5.1M153.5 115.9l-2.4 2.4M154.2 103.8l.6 11M156.1 119.6l-.2 .2M161.8 103.5l-6.9 16.7M171.2 102.8l-14.7 17.1M57.5 121.2l.6 .6M57.5 120.1l1.7 1.7"/>
<path d="M58.1 122.2l-1.2 1.2M59.3 122.2l-2.4 2.3M61.5 122.2l-3.3 3.3M62.7 122.2l-3.4 3.3M64.9 122.2l-3.3 3.3M66 122.2l-3.3 3.3M68.3 122.2l-3.4 3.3M69.4 122.2l-3.4 3.3M71.6 122.2l-3.3 3.3M72.7 122.2l-3.3 3.3M75 122.2l-3.4 3.3M76.1 122.2l-3.3 3.3"/>
<path d="M78.4 122.2l-3.4 3.3M79.5 122.2l-3.4 3.3M81.7 122.2l-3.3 3.3M82.8 122.2l-3.3 3.3M85.1 122.2l-3.4 3.3M86.2 122.2l-3.3 3.3M88.4 122.2l-3.3 3.3M89.6 122.2l-3.3 3.3M91.8 122.2l-3.3 3.3M93 122.2l-3.4 3.3M95.2 122.2l-3.3 3.3M96.3 122.2l-3.3 3.3"/>
<path d="M98.6 122.2l-3.4 3.3M98.6 120.8l1.1 1M99.7 122.2l-3.4 3.3M101.9 122.2l-3.3 3.3M103 122.2l-3.3 3.3M105.3 122.2l-3.3 3.3M106.4 122.2l-3.3 3.3M108.7 122.2l-3.4 3.3M109.8 122.2l-3.4 3.3M112 122.2l-3.3 3.3M113.1 122.2l-3.3 3.3M115.4 122.2l-3.3 3.3"/>
<path d="M116.5 122.2l-3.3 3.3M118.8 122.2l-3.4 3.3M119.9 122.2l-3.3 3.3M122.1 122.2l-3.3 3.3M123.3 122.2l-3.4 3.3M125.5 122.2l-3.3 3.3M126.6 122.2l-3.3 3.3M128.9 122.2l-3.4 3.3M130 122.2l-3.4 3.3M132.2 122.2l-3.3 3.3M133.3 122.2l-3.3 3.3M135.6 122.2l-3.3 3.3"/>
<path d="M136.7 122.2l-3.3 3.3M139 122.2l-3.4 3.3M140.1 122.2l-3.3 3.3M142.3 122.2l-3.3 3.3M143.5 122.2l-3.4 3.3M145.7 122.2l-3.3 3.3M146.8 122.2l-3.3 3.3M149.1 122.2l-3.4 3.3M150.2 122.2l-3.3 3.3M152.4 122.2l-3.3 3.3M153.6 122.2l-3.4 3.3M155.8 122.2l-3.3 3.3"/>
<path d="M156.9 122.2l-3.3 3.3M159.2 122.2l-3.3 3.3M160.3 122.2l-3.3 3.3M162.6 122.2l-3.4 3.3M163.7 122.2l-3.4 3.3M165.9 122.2l-3.3 3.3M167 122.2l-3.3 3.3M169.3 122.2l-3.4 3.3M170.4 122.2l-3.3 3.3M172.4 139.1l3.8 29.7M172.6 122.2l-3.3 3.3M173.8 122.2l-3.4 3.3"/>
<path d="M176 122.2l-3.3 3.3M177.1 122.2l-3.3 3.3M179.4 122.2l-3.4 3.3M180.5 122.2l-3.3 3.3M182.7 122.2l-3.3 3.3M183.9 122.2l-3.3 3.3M186.1 122.2l-3.3 3.3M187.3 122.2l-3.4 3.3M189.5 122.2l-3.3 3.3M190.6 122.2l-3.3 3.3M192.9 122.2l-3.4 3.3M194 122.2l-3.4 3.3"/>
<path d="M196.2 122.2l-3.3 3.3M197.3 122.2l-3.3 3.3M199.6 122.2l-3.3 3.3M200.7 122.2l-3.3 3.3M203 122.2l-3.4 3.3M204.1 122.2l-3.4 3.3M206.3 122.2l-3.3 3.3M207.4 122.2l-3.3 3.3M209.7 122.2l-3.4 3.3M210.8 122.2l-3.3 3.3M211.9 124.5l-1 1M211.9 123.3l-2.2 2.2"/>
<path d="M57.5 158.3l1.6 1.5M57.5 154.9l4.9 4.9M57.5 157.2l2.7 2.6M57.5 153.8l6.1 6M58.4 148.8l-1.5 1.5M58.5 152.5l7.3 7.3M59.5 148.8l-2.6 2.7M59.6 152.5l7.3 7.3M61.8 148.8l-3.3 3.3M61.8 152.5l5.8 5.7M62.9 148.8l-3.3 3.3M63 152.5l4.6 4.5"/>
<path d="M65.2 148.8l-3.4 3.3M65.2 152.5l3.8 3.8M66.3 148.8l-3.4 3.3M66.3 152.5l3.9 3.8M68.5 148.8l-3.3 3.3M68.6 152.5l3.8 3.8M69.2 157.2l-1.6 1.6M69.6 148.8l-3.3 3.3M69.7 152.5l3.9 3.8M71.6 159.2l-.8 .8M71.9 148.8l-3.4 3.3M72 152.5l3.8 3.8"/>
<path d="M73 148.8l-3.3 3.3M73.1 152.5l3.8 3.8M73.3 157.5l-.3 .3M75.2 148.8l-3.3 3.3M75.3 152.5l3.9 3.8M76.1 159.2l-3.1 3.1M76.4 148.8l-3.3 3.3M76.4 152.5l3.9 3.8M78.4 156.9l-1.7 1.7M78.6 148.8l-3.3 3.3M78.7 152.5l3.8 3.8M79.8 148.8l-3.4 3.3"/>
<path d="M79.8 152.5l3.8 3.8M80.2 159.7l-.9 .8M82 148.8l-3.3 3.3M82.1 152.5l3.8 3.8M82.9 156.9l-2.1 2.1M83.1 148.8l-3.3 3.3M83.2 152.5l3.8 3.8M84.6 159.7l-.8 .8M85.4 148.8l-3.4 3.3M85.4 152.5l3.9 3.8M86.5 148.8l-3.4 3.3M86.5 152.5l3.9 3.8"/>
<path d="M87.4 156.9l-2.1 2.1M88.7 148.8l-3.3 3.3M88.8 152.5l3.7 3.6M89.2 159.6l-.9 .9M89.9 148.8l-3.4 3.3M89.9 152.5l2.8 2.7M92.1 148.8l-3.3 3.3M92.1 152.5l3.7 3.6M93.2 148.8l-3.3 3.3M93.3 152.5l3.1 3.2M95.5 148.8l-3.4 3.3M95.5 152.5l.9 .9"/>
<path d="M96.6 148.8l-3.4 3.3M98.6 155.6l.6 .5M98.6 154.5l1.7 1.6M98.8 148.8l-3.3 3.3M98.9 152.5l2.6 2.6M99.9 148.8l-3.3 3.3M100 152.5l3.7 3.6M101.9 152.1l4 4M101.9 155.8l-.2 .2M102.2 148.8l-3.3 3.3M102.4 156l.2 .1M102.7 151.8l4.3 4.3"/>
<path d="M103.3 148.8l-3.3 3.3M105 151.8l4.3 4.3M105.6 148.8l-3.4 3.3M106.1 151.8l4.3 4.3M106.7 148.8l-3.3 3.3M108.3 151.8l4.4 4.3M108.9 148.8l-3.3 3.3M109.5 151.8l4.3 4.3M110.1 148.8l-3.4 3.3M111.7 151.8l4.5 4.5M112.3 148.8l-3.3 3.3M112.8 151.8l4.5 4.5"/>
<path d="M113.4 148.8l-3.3 3.3M115.1 151.8l4.5 4.5M115.7 148.8l-3.4 3.3M116.2 151.8l4.5 4.5M116.8 148.8l-3.3 3.3M118.4 151.8l4.5 4.5M119 148.8l-3.3 3.3M119.2 156.4l-1.5 1.6M119.6 151.8l4.4 4.5M120.2 148.8l-3.4 3.3M120.5 159.7l-.8 .8M121.8 151.8l4.5 4.5"/>
<path d="M122.4 148.8l-3.3 3.3M122.9 151.8l4.5 4.5M123.5 148.8l-3.3 3.3M123.7 156.4l-3 3.1M125.1 159.7l-.9 .8M125.2 151.8l4.5 4.5M125.8 148.8l-3.4 3.3M126.3 151.8l4.5 4.5M126.9 148.8l-3.3 3.3M128.2 156.4l-3 3.1M128.5 151.8l4.5 4.5M129.2 148.8l-3.4 3.3"/>
<path d="M129.6 151.8l4.6 4.5M130 159.2l-1.3 1.3M130.3 148.8l-3.4 3.3M131.9 151.8l4.5 4.5M132 157.2l-1.8 1.8M132.5 148.8l-3.3 3.3M133 151.8l4.5 4.5M133.6 148.8l-3.3 3.3M135.1 158.5l-4.4 4.5M135.3 151.8l4.3 4.3M135.9 148.8l-3.4 3.3M136.2 157.5l-.5 .5"/>
<path d="M136.4 151.8l3.2 3.2M137 148.8l-3.3 3.3M139.2 148.8l-3.3 3.3M139.3 152.5l2.3 2.3M140 154.8l-.4 .4M140.2 154.8l-.6 .7M140.4 148.8l-3.4 3.3M140.4 152.5l2.4 2.3M140.5 157.6l-4.8 4.9M140.7 154.8l-1.1 1.1M140.9 154.8l-1.3 1.3M141.3 154.8l-1.7 1.8"/>
<path d="M141.5 154.8l-1.9 2M142 154.8l-2.4 2.5M142.2 154.8l-2.6 2.7M142.6 148.8l-3.3 3.3M142.7 154.8l-2.7 2.7M142.7 152.5l2.3 2.3M142.8 157.3l-.1 .2M142.9 154.8l-2.7 2.7M143 156.8l-.8 .7M143.1 156.5l-1.1 1M143.3 154.8l-2.6 2.7M143.6 154.8l-2.7 2.7"/>
<path d="M143.6 156.2l-2.8 12.6M143.7 148.8l-3.3 3.3M143.8 152.5l2.3 2.3M144 154.8l-2.6 2.7M144.3 154.8l-2.7 2.7M144.7 154.8l-1.3 1.3M144.9 154.8l-1.4 1.4M145 157.6l-1.6 1.6M145.4 154.8l-1.5 1.4M145.6 154.8l-1.5 1.5M146 148.8l-3.4 3.3M146 154.8l-2 2.1"/>
<path d="M146 152.5l3.9 3.8M146.2 155.3l-2.2 2.2M146.2 156l-1.5 1.5M146.2 156.7l-.8 .8M146.2 157.3l-.1 .2M146.2 154.9l-2.3 2.3M146.2 155.5l-1.9 2M146.2 156.2l-1.2 1.3M146.2 156.9l-.6 .6M146.2 156l.3 .3M146.2 154.9l1.4 1.4M147.1 148.8l-3.3 3.3"/>
<path d="M147.1 152.5l3.9 3.8M148.4 156l-.9 .9M149.3 148.8l-3.3 3.3M149.4 152.5l3.8 3.8M150.2 156l-2.7 2.7M150.5 148.8l-3.4 3.3M150.5 152.5l3 3M151.2 156l-3.7 3.6M152.7 148.8l-3.3 3.3M152.8 152.5l.7 .7M153 156l-5 4.9M153.5 158.1l-3.2 3.2"/>
<path d="M153.5 156.3l-5 5M153.5 159l-2.3 2.3M153.8 148.8l-3.3 3.3M156.1 148.8l-3.3 3.3M156.4 159.7l-.5 .6M156.9 154.8l-1.1 1M157.2 148.8l-3.3 3.3M159.5 148.8l-3.4 3.3M160.6 148.8l-3.4 3.3M162.8 148.8l-3.3 3.3M163.9 148.8l-3.3 3.3M166.2 148.8l-3.4 3.3"/>
<path d="M167.3 148.8l-3.3 3.3M169.5 148.8l-3.3 3.3M170.7 148.8l-3.3 3.3M172.9 148.8l-3.3 3.3M173.2 149.6l-2.5 2.5M173.5 151.6l-.5 .5M176.3 148.8l-1.9 1.9M177.4 148.8l-2.9 2.9M179.7 148.8l-3.4 3.3M180.8 148.8l-3.4 3.3M183 148.8l-3.3 3.3M184.1 148.8l-3.3 3.3"/>
<path d="M186.4 148.8l-3.3 3.3M187.5 148.8l-3.3 3.3M189.8 148.8l-3.4 3.3M190.9 148.8l-3.4 3.3M193.1 148.8l-3.3 3.3M194.2 148.8l-3.3 3.3M196.5 148.8l-3.4 3.3M197.6 148.8l-3.3 3.3M199.8 148.8l-3.3 3.3M201 148.8l-3.3 3.3M203.2 148.8l-3.3 3.3M204.4 148.8l-3.4 3.3"/>
<path d="M206.6 148.8l-3.3 3.3M207.7 148.8l-3.3 3.3M210 148.8l-3.4 3.3M211.1 148.8l-3.3 3.3M211.9 150.3l-1.9 1.8M211.9 151.4l-.8 .7M70.1 160.7l-2.3 2.3M153.5 160.8l-.5 .5M137.6 187.7h153.6M137.6 191.7h153.6M137.6 199.7h153.6M152.8 183.7v20"/>
<path d="M200.7 183.7v4M210 183.7v4M211.3 191.7v12M230.4 191.7v12M263.2 183.7v20M272.8 183.7v8M276.4 195.6h.1M281.4 195.6v4.1M285 195.6h.1M291.2 195.6l-153.6 .1"/>
<circle cx="91.4" cy="99.9" r="3.9"/>
<circle cx="103.5" cy="99.9" r="3.9"/>
<circle cx="115" cy="99.9" r="3.9"/>
<circle cx="125.4" cy="99.9" r="3.9"/>
<circle cx="135.4" cy="99.9" r="3.9"/>
<circle cx="145" cy="99.9" r="3.9"/>
<circle cx="154" cy="99.9" r="3.9"/>
<circle cx="163.3" cy="99.9" r="3.9"/>
<circle cx="173.7" cy="99.8" r="3.9"/>
<circle cx="140" cy="172.6" r="3.9"/>
<circle cx="176.7" cy="172.6" r="3.9"/>
</g>
<g fill="none" stroke="#000" stroke-width=".25">
<path d="M282.6 197.7h7.8M282.6 197.1l3-.9v3l-3-.8zM288.4 195.8v3.8M106.2 203.7h185"/>
<circle cx="288.4" cy="197.7" r="1.74"/>
<circle cx="288.4" cy="197.7" r=".93"/>
</g>
<path d="M6.7 12.9h284.5v190.8h-284.5zM137.6 183.7v20M291.2 183.7h-185v20" fill="none" stroke="#000" stroke-width=".5"/>
<path d="M276.4 199.7v4M285 199.7v4" fill="none" stroke="#c0c0c0" stroke-width=".21"/>
<path d="M272.8 195.6h.1" fill="none" stroke="#c0c0c0" stroke-width=".25"/>
<path d="M172.2 139a.22 .22 0 0 0 .1 .3 .22 .22 0 0 0 .3-.2 .22 .22 0 0 0-.3-.2l.1 .2-.1-.2zM150.8 114.7v.3l.3 .1-.1-.2 .1 .2 .1-.3zM143.5 156a.23 .23 0 0 0 0 .4 .23 .23 0 0 0 .4-.2 .23 .23 0 0 0-.2-.2l-.1 .2 .1-.2zM154.7 120v.3l.1 .1 .1-.2-.1 .2h.1a.22 .22 0 0 0 .1-.3 .22 .22 0 0 0-.3-.1zM156.3 119.7l-.1 .2 .1 .1 .2-.1-.2 .1 .2 .1a.22 .22 0 0 0 .1-.3 .22 .22 0 0 0-.3-.1zM154.6 114.7v.2l.2 .2v-.3v.3a.22 .22 0 0 0 .2-.3 .22 .22 0 0 0-.4-.1zM121.1 116.3v.4h.2l-.1-.2 .1 .2h.1a.23 .23 0 0 0 0-.3 .23 .23 0 0 0-.3-.1zM85.7 120.1l.1 .3 .1-.2-.1 .2a.22 .22 0 0 0 .3-.1 .22 .22 0 0 0-.1-.3 .22 .22 0 0 0-.3 .1zM101 118.6l.2 .3v-.2v.2a.22 .22 0 0 0 .2-.3 .22 .22 0 0 0-.4 0z" fill="#000"/>
<g font-size="3.5">
<text x="7.4" y="15.7">MONTAJ</text>
<text x="25.3" y="15.7">PARÇA</text>
<text x="63.2" y="17.4">TANIM</text>
<text x="96.4" y="15.7">ADE</text>
<text x="11.4" y="19.2">NO</text>
<text x="12.7" y="23.3">1</text>
<text x="20.9" y="23.3">80220370007</text>
<text x="26.2" y="19.2">KODU</text>
<text x="41" y="23.3">KESME AYAR BUYUK DİŞLİ 3/4&quot; Z:27</text>
<text x="98.5" y="19.2">T</text>
<text x="98.6" y="23.3">1</text>
<text x="12.7" y="29.2">2</text>
<text x="20.9" y="27.5">80220370005</text>
<text x="41" y="29.2">ARA BORU</text>
<text x="98.6" y="29.2">1</text>
<text x="12.7" y="35.1">3</text>
<text x="20.9" y="35.1">80320370005</text>
<text x="20.9" y="31">C</text>
<text x="41" y="35.1">KONTRA SOMUN</text>
<text x="98.6" y="35.1">1</text>
<text x="12.7" y="40.5">4</text>
<text x="20.9" y="40.5">80220370006</text>
<text x="41" y="40.5">KESME AYAR BORUSU</text>
<text x="98.6" y="40.5">1</text>
<text x="12.7" y="45.8">5</text>
<text x="20.9" y="45.8">60201800013</text>
<text x="41" y="45.8">KAMA 12X8X20</text>
<text x="98.6" y="45.8">1</text>
<text x="12.7" y="51.2">6</text>
<text x="20.8" y="51.2">3002038008</text>
<text x="41" y="51.2">51124 BÜTE RULMAN</text>
<text x="98.6" y="51.2">2</text>
<text x="12.7" y="56.6">7</text>
<text x="20.8" y="56.6">3002038025</text>
<text x="41" y="56.6">RNA4920 RULMAN</text>
<text x="98.6" y="56.6">2</text>
<text x="12.7" y="61.9">8</text>
<text x="20.8" y="61.9">80221006056</text>
<text x="41" y="61.9">POLİÜRETAN SOMUN TUTUCU PARCA</text>
<text x="98.6" y="61.9">2</text>
<text x="12.7" y="67.3">9</text>
<text x="20.8" y="67.3">80221006057</text>
<text x="41" y="67.3">SIYIRICI POLİÜRETAN SOMUN</text>
<text x="98.6" y="67.3">2</text>
<text x="11.9" y="72.6">10</text>
<text x="20.8" y="72.6">80221006058</text>
<text x="41" y="72.6">SAC DESTEK PULU</text>
<text x="98.6" y="72.6">8</text>
<text x="11.9" y="78">11</text>
<text x="11.9" y="83.4">12</text>
<text x="20.8" y="78">60203600020</text>
<text x="20.8" y="83.4">60200810037</text>
<text x="41" y="78">106X4 ORING</text>
<text x="41" y="83.4">İmbus Civata DIN 912 M5 x 16</text>
<text x="98.6" y="78">2</text>
<text x="98.6" y="83.4">8</text>
<text x="11.9" y="88.7">13</text>
<text x="20.8" y="88.7">60204100030</text>
<text x="41" y="88.7">Ø8X20 DUZ TESPIT PIMI</text>
<text x="98.6" y="88.7">1</text>
<text x="90.4" y="101">4</text>
<text x="101.6" y="101">13</text>
<text x="114.1" y="101">8</text>
<text x="124.5" y="101">7</text>
<text x="134.4" y="101">3</text>
<text x="144" y="101">5</text>
<text x="152.1" y="101">11</text>
<text x="161.3" y="101">10</text>
<text x="172.8" y="101">9</text>
<text x="166.8" y="108.9">SECTION B-B</text>
<text x="168.3" y="113.5">SCALE 1 : 3</text>
<text x="139" y="173.8">1</text>
<text x="175.7" y="173.8">6</text>
</g>
<g font-size="3.2">
<text x="153.6" y="186.8">80220370000B</text>
<text x="153.6" y="190.8">KESME AYAR SOMUN MONTAJI</text>
<text x="210.7" y="186.6">-</text>
<text x="154.3" y="194.8">/</text>
<text x="154.3" y="198.8">/ HRC</text>
<text x="230.8" y="202.8">22392.85</text>
</g>
<g font-size="2.8">
<text x="263.7" y="186.7">Ü.Adet:</text>
<text x="263.9" y="190.5">Vers.:</text>
<text x="211.5" y="194.5">Hammadde Adı:</text>
<text x="138.3" y="202.6">SON KAYIT:</text>
<text x="163.4" y="202.6">2 Mart 2023 Perşembe 20:14:24</text>
<text x="212.1" y="198.4">Sip. Ölçüsü:</text>
<text x="212.2" y="202.7">Ağırlık:</text>
</g>
<g font-size="2.6">
<text x="273.4" y="190.4">7</text>
<text x="265.9" y="194.4">GENEL TOLERANS</text>
<text x="264.2" y="198.5">DIN 7168 m T</text>
<text x="264.3" y="202.6">ÖLÇEK</text>
<text x="278.5" y="202.6">1:10</text>
<text x="286.5" y="202.6">A4</text>
</g>
<g font-size="2.5">
<text x="138.3" y="186.4">Parça Kodu:</text>
<text x="138.3" y="190.5">Parça Adı:</text>
<text x="201.2" y="186.5">Ü.Kodu:</text>
<text x="138.3" y="194.5">Kaplama Şekli:</text>
<text x="138.3" y="198.6">Isıl İşlem:</text>
<text x="6.7" y="206.7">E:\DATALAR\8565_blok_karsilastirma\New_Edit_8565_Cutting\</text>
</g>
</svg>
